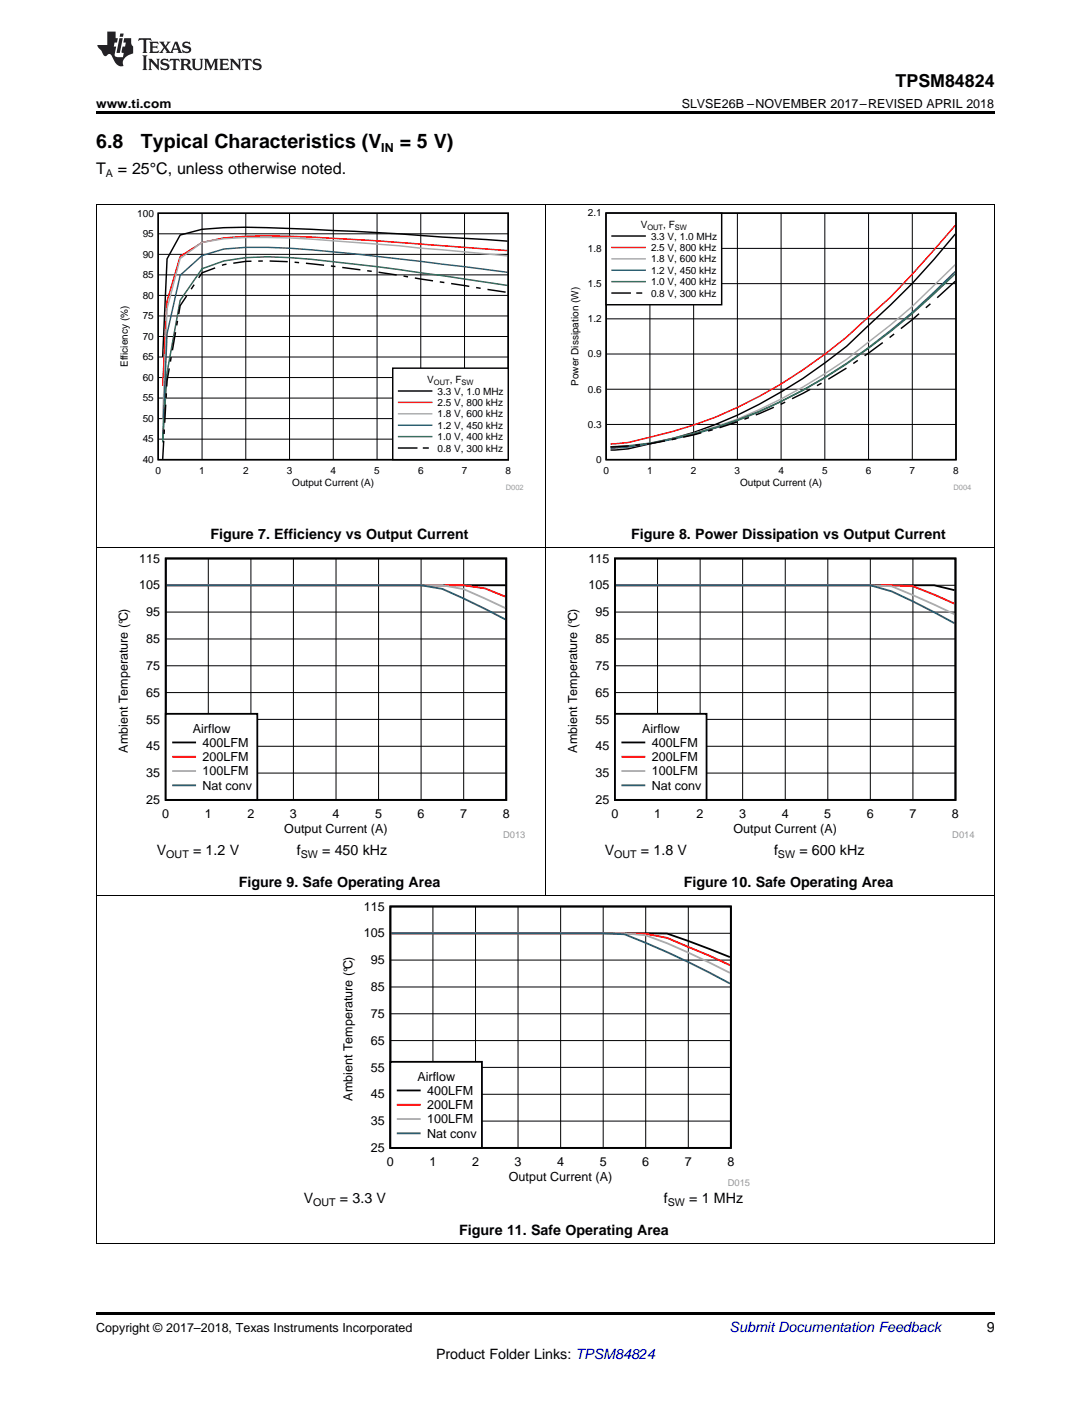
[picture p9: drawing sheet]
<svg xmlns="http://www.w3.org/2000/svg" width="216mm" height="279mm" viewBox="0 0 216 279" stroke-linecap="round" stroke-linejoin="round" font-family="sans-serif">
<path d="M19 246.1h.2zM196.7 246.1h.1zM19 259.7h177.8v.5h-177.8z" fill="#000"/>
<path d="M19.1 177.2v68.9M196.8 177.2v68.9M19 246h177.8" fill="none" stroke="#000" stroke-width=".2"/>
<path d="M67.4 178.4h81v56.3h-81z" fill-rule="evenodd" fill="#fff"/>
<path d="M77.3 179.4h67.3v47.7h-67.3zM77.4 184.7h54.6l12.4 4.7" fill="none" stroke="#000" stroke-width=".36"/>
<g fill="none" stroke="#000" stroke-width=".2">
<path d="M85.7 179.4v47.7M94.1 179.4v47.7M102.5 179.4v47.7M110.9 179.4v47.7M119.4 179.4v47.7M127.8 179.4v47.7M136.2 179.4v47.7M77.3 195.3h67.3M77.3 190h67.3M77.3 184.7h67.3M77.3 216.5h67.3M77.3 211.2h67.3"/>
<path d="M77.3 205.9h67.3M77.3 200.6h67.3M77.3 221.8h67.3"/>
</g>
<path d="M77.4 184.7l50.4 .1 4.2 .8 8.4 3.5 4 1.9" fill="none" stroke="#f00" stroke-width=".36"/>
<path d="M77.4 184.7h46.2l4.2 .4a134.8 134.8 0 0 1 16.6 7.4" fill="none" stroke="#aaa" stroke-width=".36"/>
<path d="M77.4 184.7h42l4.2 .2a172.9 172.9 0 0 1 20.8 9.7" fill="none" stroke="#295c75" stroke-width=".36"/>
<path d="M77.3 210.1h18.1v17h-18.1z" fill-rule="evenodd" fill="#fff"/>
<path d="M77.3 210.1h18.1v17h-18.1zM78.7 215.8h4.4" fill="none" stroke="#000" stroke-width=".36"/>
<path d="M78.7 218.6h4.4" fill="none" stroke="#f00" stroke-width=".36"/>
<path d="M78.7 221.4h4.4" fill="none" stroke="#aaa" stroke-width=".36"/>
<path d="M78.7 224.3h4.4" fill="none" stroke="#295c75" stroke-width=".36"/>
<path d="M19.1 108.3v68.9M107.9 108.3v68.9M196.8 108.3v68.9M19 177.2h177.8" fill="none" stroke="#000" stroke-width=".2"/>
<path d="M22.9 109.5h81v56.4h-81z" fill-rule="evenodd" fill="#fff"/>
<path d="M32.8 110.5h67.4v47.8h-67.4zM33 115.8h67" fill="none" stroke="#000" stroke-width=".36"/>
<g fill="none" stroke="#000" stroke-width=".2">
<path d="M32.8 115.8h67.4M41.2 110.5v47.8M49.7 110.5v47.8M58.1 110.5v47.8M66.5 110.5v47.8M74.9 110.5v47.8M83.3 110.5v47.8M91.8 110.5v47.8M32.8 137h67.4M32.8 131.7h67.4M32.8 126.4h67.4M32.8 121.1h67.4"/>
<path d="M32.8 153h67.4M32.8 147.7h67.4M32.8 142.3h67.4"/>
</g>
<path d="M33 115.8h58.8l4.2 .6 4 1.7" fill="none" stroke="#f00" stroke-width=".36"/>
<path d="M33 115.8h54.5l4.3 .8 8.2 3.7" fill="none" stroke="#aaa" stroke-width=".36"/>
<path d="M33 115.8h50.3l4.2 .7 4.3 1.9 8.2 4.2" fill="none" stroke="#295c75" stroke-width=".36"/>
<path d="M32.8 141.2h18.1v17.1h-18.1z" fill-rule="evenodd" fill="#fff"/>
<path d="M32.8 141.2h18.1v17.1h-18.1zM34.3 146.9h4.3" fill="none" stroke="#000" stroke-width=".36"/>
<path d="M34.3 149.7h4.3" fill="none" stroke="#f00" stroke-width=".36"/>
<path d="M34.3 152.6h4.3" fill="none" stroke="#aaa" stroke-width=".36"/>
<path d="M34.3 155.4h4.3" fill="none" stroke="#295c75" stroke-width=".36"/>
<path d="M111.8 109.5h81.1v56.4h-81.1z" fill-rule="evenodd" fill="#fff"/>
<path d="M121.7 110.5h67.4v47.8h-67.4zM121.9 115.8h63l4 1" fill="none" stroke="#000" stroke-width=".36"/>
<g fill="none" stroke="#000" stroke-width=".2">
<path d="M121.7 115.8h67.4M130.1 110.5v47.8M138.6 110.5v47.8M147 110.5v47.8M155.4 110.5v47.8M163.8 110.5v47.8M172.2 110.5v47.8M180.7 110.5v47.8M121.7 137h67.4M121.7 131.7h67.4M121.7 126.4h67.4M121.7 121.1h67.4"/>
<path d="M121.7 153h67.4M121.7 147.7h67.4M121.7 142.3h67.4"/>
</g>
<path d="M121.9 115.8h54.5l4.3 .2 8.2 3.5" fill="none" stroke="#f00" stroke-width=".36"/>
<path d="M121.9 115.8h50.3l4.2 .2 4.3 1.8 8.2 3.7" fill="none" stroke="#aaa" stroke-width=".36"/>
<path d="M121.9 115.8h50.3l4.2 1.2 4.3 2 8.2 4.3" fill="none" stroke="#295c75" stroke-width=".36"/>
<path d="M121.7 141.2h18.1v17.1h-18.1z" fill-rule="evenodd" fill="#fff"/>
<path d="M121.7 141.2h18.1v17.1h-18.1zM123.2 146.9h4.3" fill="none" stroke="#000" stroke-width=".36"/>
<path d="M123.2 149.7h4.3" fill="none" stroke="#f00" stroke-width=".36"/>
<path d="M123.2 152.6h4.3" fill="none" stroke="#aaa" stroke-width=".36"/>
<path d="M123.2 155.4h4.3" fill="none" stroke="#295c75" stroke-width=".36"/>
<path d="M19.1 40.4v68M107.9 40.4v68M196.8 40.4v68M19 108.3h177.8" fill="none" stroke="#000" stroke-width=".2"/>
<path d="M23.4 41.4h80.2v55.6h-80.2z" fill-rule="evenodd" fill="#fff"/>
<g fill="none" stroke="#000" stroke-width=".29">
<path d="M31.3 42.2h69.3v48.8h-69.3zM36.9 58.6l-1.2 1.9-.3 1.6M38.4 56.3l-.6 .9M42.6 53l-2.6 1-.7 1M44.8 52.3l-.9 .2M49.8 51.7l-3.6 .4M52 51.6l-.9 .1M53.4 51.6l3.5 .2M58.3 51.9l.9 .1M60.5 52.1l3.6 .4M65.5 52.6l.9 .1M67.7 52.9l3.6 .5"/>
<path d="M72.7 53.6l.9 .1M74.9 53.9l3.6 .5M79.9 54.6l.8 .2M82.1 55l3.6 .6M87 55.8l.9 .1M89.3 56.1l3.6 .6M94.2 56.9l.9 .1M96.5 57.3l3.6 .5M100.4 47.7l-8.5-.5a827.8 827.8 0 0 0-43.3-2.2l-4.3 .1-4.3 .3-4.3 1.1-2.6 4.7-.9 19.4M32.9 77.8v.9M33.5 72.9l-.5 3.6M33.9 70.7l-.2 .9"/>
<path d="M34.7 65.7l-.6 3.6M35.1 63.5l-.1 .9M32.4 87.2l-.2 3.6M32.5 85v.9M32.8 80.1l-.2 3.5"/>
</g>
<g fill="none" stroke="#000" stroke-width=".2">
<path d="M31.3 58.5h69.3M31.3 54.4h69.3M31.3 50.3h69.3M31.3 46.3h69.3M40 42.2v48.8M48.6 42.2v48.8M57.3 42.2v48.8M66 42.2v48.8M74.6 42.2v48.8M83.3 42.2v48.8M91.9 42.2v48.8M31.3 78.8h69.3"/>
<path d="M31.3 74.7h69.3M31.3 70.6h69.3M31.3 66.6h69.3M31.3 62.5h69.3M31.3 86.9h69.3M31.3 82.8h69.3"/>
</g>
<path d="M100.4 49.6l-8.5-.7a665 665 0 0 0-38.9-2.2l-4.4 .1-4.3 .3-4.3 .9-4.3 2.7-2.6 8.9-.9 16.7" fill="none" stroke="#f00" stroke-width=".29"/>
<path d="M100.4 50.6l-8.5-.8a945 945 0 0 0-34.6-2.7l-8.7-.1-4.3 .2-4.3 .8-4.3 3.1-2.6 10-.9 21.7" fill="none" stroke="#aaa" stroke-width=".29"/>
<path d="M100.4 53.9a848.8 848.8 0 0 0-43.1-4.8l-8.7-.2-4.3 .4-4.3 1.3-4.3 3.9-2.6 11.5-.9 20.9" fill="none" stroke="#295c75" stroke-width=".29"/>
<path d="M100.4 56.5a595.8 595.8 0 0 0-43.1-5.5l-4.3-.2-4.4 .2-4.3 .6-4.3 1.6-4.3 6.2-2.6 14.3-.9 13.8" fill="none" stroke="#286b49" stroke-width=".29"/>
<path d="M77.7 72.9h22.9v18.1h-22.9z" fill-rule="evenodd" fill="#fff"/>
<path d="M77.7 72.9h22.9v18.1h-22.9zM78.9 77.4h6.5M78.9 88.6h3.6M83.8 88.6h.9" fill="none" stroke="#000" stroke-width=".29"/>
<path d="M78.9 79.6h6.5" fill="none" stroke="#f00" stroke-width=".29"/>
<path d="M78.9 81.9h6.5" fill="none" stroke="#aaa" stroke-width=".29"/>
<path d="M78.9 84.1h6.5" fill="none" stroke="#295c75" stroke-width=".29"/>
<path d="M78.9 86.4h6.5" fill="none" stroke="#286b49" stroke-width=".29"/>
<path d="M112.6 41.4h79.6v55.6h-79.6z" fill-rule="evenodd" fill="#fff"/>
<g fill="none" stroke="#000" stroke-width=".29">
<path d="M120 42.2h69.2v48.8h-69.2zM189 46.3a139.6 139.6 0 0 1-17.1 18.1l-4.4 4.1a93.8 93.8 0 0 1-34.6 18.3l-8.6 2-3.5 .3M189 55.6l-3.5 3.3M155.4 79.6l-.9 .4M160.3 77l-3.6 1.9M162.6 75.8l-.9 .5M167.5 72.8l-3.6 2.2M169.8 71.3l-.9 .6M174.7 67.8l-3.6 2.6M176.9 66.1l-.9 .7M181.9 62.1l-3.6 2.9M184.1 60.1l-.9 .8"/>
<path d="M124.4 88.2l-3.6 .2M126.7 88l-.9 .1M131.6 87.2l-3.6 .7M133.8 86.8l-.9 .2M138.8 85.6l-3.6 .9M141 85l-.9 .3M146 83.5l-3.6 1.1M148.2 82.6l-.9 .4M153.1 80.6l-3.5 1.5"/>
</g>
<g fill="none" stroke="#000" stroke-width=".2">
<path d="M120 56.1h69.2M120 49.2h69.2M128.6 42.2v48.8M137.3 42.2v48.8M145.9 42.2v48.8M154.6 42.2v48.8M163.2 42.2v48.8M171.9 42.2v48.8M180.5 42.2v48.8M120 77h69.2M120 70.1h69.2M120 63.1h69.2"/>
<path d="M120 84h69.2"/>
</g>
<path d="M189 44.6l-8.5 9.7-4.3 4.5-4.3 3.9a95.1 95.1 0 0 1-34.6 21.4l-4.4 1.3-8.6 2.2-3.5 .2" fill="none" stroke="#f00" stroke-width=".29"/>
<path d="M189 52.4l-8.5 8.2-4.3 3.7-4.3 3.4a97.1 97.1 0 0 1-34.6 18.1l-4.4 1a37.8 37.8 0 0 1-12.1 1.6" fill="none" stroke="#aaa" stroke-width=".29"/>
<path d="M189 53.7a126.5 126.5 0 0 1-38.8 27.8 93.4 93.4 0 0 1-28.5 7.2h-.9" fill="none" stroke="#295c75" stroke-width=".29"/>
<path d="M189 54.2a137.8 137.8 0 0 1-30.1 23 93 93 0 0 1-34.6 11l-3.5 .2" fill="none" stroke="#286b49" stroke-width=".29"/>
<path d="M120 42.2h22.8v18.1h-22.8z" fill-rule="evenodd" fill="#fff"/>
<path d="M120 42.2h22.8v18.1h-22.8zM121.1 46.7h6.6M121.1 58h3.6M126.1 58h.9" fill="none" stroke="#000" stroke-width=".29"/>
<path d="M121.1 49h6.6" fill="none" stroke="#f00" stroke-width=".29"/>
<path d="M121.1 51.2h6.6" fill="none" stroke="#aaa" stroke-width=".29"/>
<path d="M121.1 53.5h6.6" fill="none" stroke="#295c75" stroke-width=".29"/>
<path d="M121.1 55.7h6.6" fill="none" stroke="#286b49" stroke-width=".29"/>
<path d="M19 40.4h177.8" fill="none" stroke="#000" stroke-width=".2"/>
<path d="M19 22h177.8v.5h-177.8z" fill="#000"/>
<g fill="#231f20">
<path d="M27.5 7.6l-.1 .5 .4-.2h.6v.1v2.1l-.2 .4h1l-.3-.4v-2.1l.1-.1h.5l.5 .2-.2-.5zM29.5 8.3l.2 .3v1.5l-.2 .4h1.8l.2-.6a1.04 1.04 0 0 1-1.3 .2v-.7h.6l.3 .2v-.6l-.3 .2h-.6v-.6l.8-.1 .4 .3-.2-.5zM31.5 8.3l.9 1.1-.9 1.1h.8l-.2-.2 .5-.7 .4 .7-.2 .2h1.5l-.1-.2 .1-.4h.9l.1 .4-.2 .2h1l-.3-.3-.7-1.9h-.5l-.9 2-.8-1 .9-1h-.8l.1 .3-.3 .5-.4-.6 .2-.2zM34.7 8.6l.4 1h-.7zM36.3 8.4a.63 .63 0 0 0-.2 .7 .63 .63 0 0 0 .6 .4l.6 .2 .1 .2a.75 .75 0 0 1-.7 .4 .75 .75 0 0 1-.6-.5l.1 .7 .1-.1a1.11 1.11 0 0 0 1.5-.6 1.13 1.13 0 0 0-1.2-.8l-.1-.4a1.04 1.04 0 0 1 1.2 .2l-.2-.5-.1 .1-.5-.2zM28.2 10.9l.2 .4v2.2l-.2 .4h1l-.3-.4v-2.2l.3-.4zM29.3 11.6l.3 .4v1.5l-.3 .4h.8l-.2-.4v-1.3l1.5 1.7v-1.9l.2-.4h-.7l.2 .4v.9l-1.1-1.3zM32 11.8a.62 .62 0 0 0-.2 .7 .62 .62 0 0 0 .6 .4l.6 .1 .1 .3a.76 .76 0 0 1-.7 .3 .76 .76 0 0 1-.6-.4l.1 .7 .1-.1a1.11 1.11 0 0 0 1.5-.6 1.13 1.13 0 0 0-1.2-.8l-.1-.4a1.04 1.04 0 0 1 1.2 .2l-.2-.6-.1 .1-.5-.1zM33.7 11.6l-.2 .6a.61 .61 0 0 1 .8-.3v1.6l-.2 .4h.9l-.2-.4v-1.6a.63 .63 0 0 1 .8 .3l-.2-.6zM35.6 11.6l.3 .4v1.5l-.3 .4h1l-.2-.2v-.8l.5 .2a.76 .76 0 0 0 1.2 .7l-1-1a.58 .58 0 0 0 .6-.5 .58 .58 0 0 0-.5-.6zM36.4 11.9h.1a.45 .45 0 0 1 .5 .1 .45 .45 0 0 1 .1 .5l-.7 .2zM37.9 11.6l.2 .2a2.17 2.17 0 0 0 .3 1.9 .99 .99 0 0 0 1.6-.6v-1.1l.2-.4h-.7l.2 .2a1.92 1.92 0 0 1-.2 1.8 .6 .6 0 0 1-.9-.5v-1.1l.2-.4zM40.4 11.6l.2 .4v1.5l-.2 .4h.7l-.2-.4v-1.4l.8 1.8 .8-1.8v1.4l-.2 .4h.9l-.2-.4v-1.5l.2-.4h-.8l-.6 1.5-.6-1.5zM43.4 11.6l.2 .4v1.5l-.2 .4h1.8l.2-.6a1.04 1.04 0 0 1-1.3 .1v-.6h.5l.4 .2v-.6l-.4 .2h-.5v-.7h.8l.3 .3-.1-.6zM45.5 11.6l.2 .4v1.5l-.2 .4h.7l-.2-.4v-1.3l1.5 1.7v-1.9l.2-.4h-.7l.2 .4v.9l-1.1-1.3zM47.9 11.6l-.1 .6a.61 .61 0 0 1 .8-.3v1.6l-.3 .4h1l-.3-.4 .1-1.6a.63 .63 0 0 1 .7 .3l-.1-.6zM50.2 11.8a.62 .62 0 0 0-.2 .7 .62 .62 0 0 0 .6 .4l.6 .1 .2 .3a.76 .76 0 0 1-.8 .3 .76 .76 0 0 1-.6-.4l.1 .7 .2-.1a1.11 1.11 0 0 0 1.5-.6 1.13 1.13 0 0 0-1.3-.8l-.1-.4a1.04 1.04 0 0 1 1.2 .2l-.1-.6-.2 .1-.5-.1z"/>
<path d="M21.2 6.3v2.6h-1.9l.1 .4 .7 .9a.91 .91 0 0 0 1 .8 .56 .56 0 0 1 .5-.3 .56 .56 0 0 1 .5 .3l.4 .8a1.53 1.53 0 0 0 1.9 1.2 1.54 1.54 0 0 1 1-2.1l.9-.3v-1.4a1.52 1.52 0 0 1-.3-1.6h-1.4l-.2 .8h.5l-.2 .8h-.4l-.2 1v.2l.4 .1-.2 .8a1.93 1.93 0 0 1-1.6-.3l.3-1.8h-.5l.2-.8h.4l.2-.8h-.4v-1.3zM23.6 7.6l-.6 2.9h.7l.6-2.9zM23.8 6.6l-.1 .7h.6l.2-.7z"/>
</g>
<g font-size="3.9">
<text x="19" y="29.3">6.8</text>
<text x="27.9" y="29.3">Typical Characteristics (V</text>
<text x="79.1" y="29.3">= 5 V)</text>
</g>
<text font-size="3.5" x="177.2" y="17.3">TPSM84824</text>
<g font-size="3.2">
<text x="19" y="34.4">T</text>
<text x="23.3" y="34.4">= 25°C, unless otherwise noted.</text>
</g>
<g font-size="2.8">
<text x="41.6" y="106.6">Figure 7. Efficiency vs Output Current</text>
<text x="124.9" y="106.6">Figure 8. Power Dissipation vs Output Current</text>
<text x="31" y="169.1">V</text>
<text x="38.2" y="169.1">= 1.2 V</text>
<text x="58.7" y="169.1">f</text>
<text x="63.7" y="169.1">= 450 kHz</text>
<text x="119.7" y="169.1">V</text>
<text x="126.8" y="169.1">= 1.8 V</text>
<text x="153.2" y="169.1">f</text>
<text x="158.2" y="169.1">= 600 kHz</text>
<text x="47.2" y="175.5">Figure 9. Safe Operating Area</text>
<text x="135.3" y="175.5">Figure 10. Safe Operating Area</text>
<text x="60.1" y="238">V</text>
<text x="67.3" y="238">= 3.3 V</text>
<text x="131.4" y="238">f</text>
<text x="136.4" y="238">= 1 MHz</text>
<text x="90.9" y="244.3">Figure 11. Safe Operating Area</text>
<text x="195.3" y="263.6">9</text>
<text x="86.3" y="268.9">Product Folder Links: TPSM84824</text>
</g>
<text font-size="2.8" fill="#0000c8" x="144.4" y="263.6">Submit Documentation Feedback</text>
<g font-size="2.5">
<text x="19" y="21.4">www.ti.com</text>
<text x="134.9" y="21.4">SLVSE26B –NOVEMBER 2017–REVISED APRIL 2018</text>
<text x="75.5" y="30.1">IN</text>
<text x="27.6" y="111.3">115</text>
<text x="116.5" y="111.3">115</text>
<text x="27.6" y="116.6">105</text>
<text x="116.5" y="116.6">105</text>
<text x="28.9" y="121.9">95</text>
<text x="117.8" y="121.9">95</text>
<text x="28.9" y="127.2">85</text>
<text x="117.8" y="127.2">85</text>
<text x="28.9" y="137.9">65</text>
<text x="28.9" y="132.5">75</text>
<text x="117.8" y="137.9">65</text>
<text x="117.8" y="132.5">75</text>
<text x="28.9" y="143.2">55</text>
<text x="117.8" y="143.2">55</text>
<text x="25.3" y="148.9" transform="rotate(-90 25.3 148.9)">Ambient Temperature (°C)</text>
<text x="28.9" y="148.5">45</text>
<text x="38.2" y="145">Airflow</text>
<text x="40.1" y="147.8">400LFM</text>
<text x="114.2" y="148.9" transform="rotate(-90 114.2 148.9)">Ambient Temperature (°C)</text>
<text x="117.8" y="148.5">45</text>
<text x="127.1" y="145">Airflow</text>
<text x="129" y="147.8">400LFM</text>
<text x="28.9" y="153.8">35</text>
<text x="40.1" y="150.6">200LFM</text>
<text x="40.1" y="153.4">100LFM</text>
<text x="117.8" y="153.8">35</text>
<text x="129" y="150.6">200LFM</text>
<text x="129" y="153.4">100LFM</text>
<text x="28.9" y="159.1">25</text>
<text x="32.1" y="161.9">0</text>
<text x="40.1" y="156.3">Nat conv</text>
<text x="40.5" y="161.9">1</text>
<text x="49" y="161.9">2</text>
<text x="57.4" y="161.9">3</text>
<text x="65.8" y="161.9">4</text>
<text x="74.2" y="161.9">5</text>
<text x="82.6" y="161.9">6</text>
<text x="91.1" y="161.9">7</text>
<text x="99.5" y="161.9">8</text>
<text x="117.8" y="159.1">25</text>
<text x="121" y="161.9">0</text>
<text x="129" y="156.3">Nat conv</text>
<text x="129.4" y="161.9">1</text>
<text x="137.9" y="161.9">2</text>
<text x="146.3" y="161.9">3</text>
<text x="154.7" y="161.9">4</text>
<text x="163.1" y="161.9">5</text>
<text x="171.5" y="161.9">6</text>
<text x="180" y="161.9">7</text>
<text x="188.4" y="161.9">8</text>
<text x="56.3" y="164.7">Output Current (A)</text>
<text x="145.2" y="164.7">Output Current (A)</text>
<text x="72" y="185.5">105</text>
<text x="72" y="180.2">115</text>
<text x="73.4" y="190.8">95</text>
<text x="73.4" y="196.1">85</text>
<text x="73.4" y="201.4">75</text>
<text x="73.4" y="206.7">65</text>
<text x="73.4" y="212">55</text>
<text x="82.6" y="213.8">Airflow</text>
<text x="69.8" y="217.8" transform="rotate(-90 69.8 217.8)">Ambient Temperature (°C)</text>
<text x="73.4" y="217.3">45</text>
<text x="84.5" y="216.6">400LFM</text>
<text x="84.5" y="219.5">200LFM</text>
<text x="73.4" y="227.9">25</text>
<text x="73.4" y="222.6">35</text>
<text x="84.5" y="222.3">100LFM</text>
<text x="84.5" y="225.1">Nat conv</text>
<text x="76.6" y="230.8">0</text>
<text x="85" y="230.8">1</text>
<text x="93.4" y="230.8">2</text>
<text x="100.7" y="233.6">Output Current (A)</text>
<text x="101.8" y="230.8">3</text>
<text x="110.3" y="230.8">4</text>
<text x="118.7" y="230.8">5</text>
<text x="127.1" y="230.8">6</text>
<text x="135.5" y="230.8">7</text>
<text x="143.9" y="230.8">8</text>
<text x="19" y="263.6">Copyright © 2017–2018, Texas Instruments Incorporated</text>
</g>
<g font-size="2.1">
<text x="21" y="35.1">A</text>
<text x="32.9" y="169.7">OUT</text>
<text x="59.5" y="169.7">SW</text>
<text x="121.5" y="169.7">OUT</text>
<text x="154" y="169.7">SW</text>
<text x="62" y="238.5">OUT</text>
<text x="132.2" y="238.5">SW</text>
</g>
<g font-size="2">
<text x="27.2" y="42.9">100</text>
<text x="28.3" y="46.9">95</text>
<text x="116.3" y="42.8">2.1</text>
<text x="126.8" y="45.2">V</text>
<text x="128.8" y="47.4">3.3 V, 1.0 MHz</text>
<text x="131.3" y="45.2">, F</text>
<text x="28.3" y="51">90</text>
<text x="116.3" y="49.8">1.8</text>
<text x="128.8" y="49.7">2.5 V, 800 kHz</text>
<text x="128.8" y="51.9">1.8 V, 600 kHz</text>
<text x="28.3" y="59.1">80</text>
<text x="28.3" y="55">85</text>
<text x="116.3" y="56.8">1.5</text>
<text x="128.8" y="54.2">1.2 V, 450 kHz</text>
<text x="128.8" y="56.4">1.0 V, 400 kHz</text>
<text x="128.8" y="58.7">0.8 V, 300 kHz</text>
<text x="28.3" y="63.2">75</text>
<text x="116.3" y="63.7">1.2</text>
<text x="28.3" y="71.3">65</text>
<text x="28.3" y="67.2">70</text>
<text x="116.3" y="70.7">0.9</text>
<text x="25.3" y="72.6" transform="rotate(-90 25.3 72.6)">Efficiency (%)</text>
<text x="28.3" y="75.4">60</text>
<text x="84.6" y="75.8">V</text>
<text x="89" y="75.8">, F</text>
<text x="114.5" y="76.3" transform="rotate(-90 114.5 76.3)">Power Dissipation (W)</text>
<text x="116.3" y="77.7">0.6</text>
<text x="28.3" y="83.5">50</text>
<text x="28.3" y="79.4">55</text>
<text x="86.6" y="78.1">3.3 V, 1.0 MHz</text>
<text x="86.6" y="80.3">2.5 V, 800 kHz</text>
<text x="86.6" y="82.6">1.8 V, 600 kHz</text>
<text x="28.3" y="87.5">45</text>
<text x="86.6" y="84.8">1.2 V, 450 kHz</text>
<text x="86.6" y="87.1">1.0 V, 400 kHz</text>
<text x="86.6" y="89.3">0.8 V, 300 kHz</text>
<text x="116.3" y="84.6">0.3</text>
<text x="28.3" y="91.6">40</text>
<text x="30.8" y="93.9">0</text>
<text x="39.4" y="93.9">1</text>
<text x="48.1" y="93.9">2</text>
<text x="56.8" y="93.9">3</text>
<text x="65.4" y="93.9">4</text>
<text x="74.1" y="93.9">5</text>
<text x="82.7" y="93.9">6</text>
<text x="91.4" y="93.9">7</text>
<text x="100" y="93.9">8</text>
<text x="118" y="91.6">0</text>
<text x="119.4" y="93.9">0</text>
<text x="128.1" y="93.9">1</text>
<text x="136.7" y="93.9">2</text>
<text x="145.4" y="93.9">3</text>
<text x="154" y="93.9">4</text>
<text x="162.7" y="93.9">5</text>
<text x="171.3" y="93.9">6</text>
<text x="180" y="93.9">7</text>
<text x="188.6" y="93.9">8</text>
<text x="57.8" y="96.1">Output Current (A)</text>
<text x="146.5" y="96.1">Output Current (A)</text>
</g>
<g font-size="1.9" fill="#999">
<text x="99.6" y="165.8">D013</text>
<text x="188.5" y="165.8">D014</text>
<text x="144" y="234.7">D015</text>
</g>
<g font-size="1.5">
<text x="128.1" y="45.5">OUT</text>
<text x="133.6" y="45.5">SW</text>
<text x="85.9" y="76.2">OUT</text>
<text x="91.3" y="76.2">SW</text>
</g>
<g font-size="1.5" fill="#999">
<text x="100.1" y="97">D002</text>
<text x="188.7" y="97">D004</text>
</g>
</svg>
